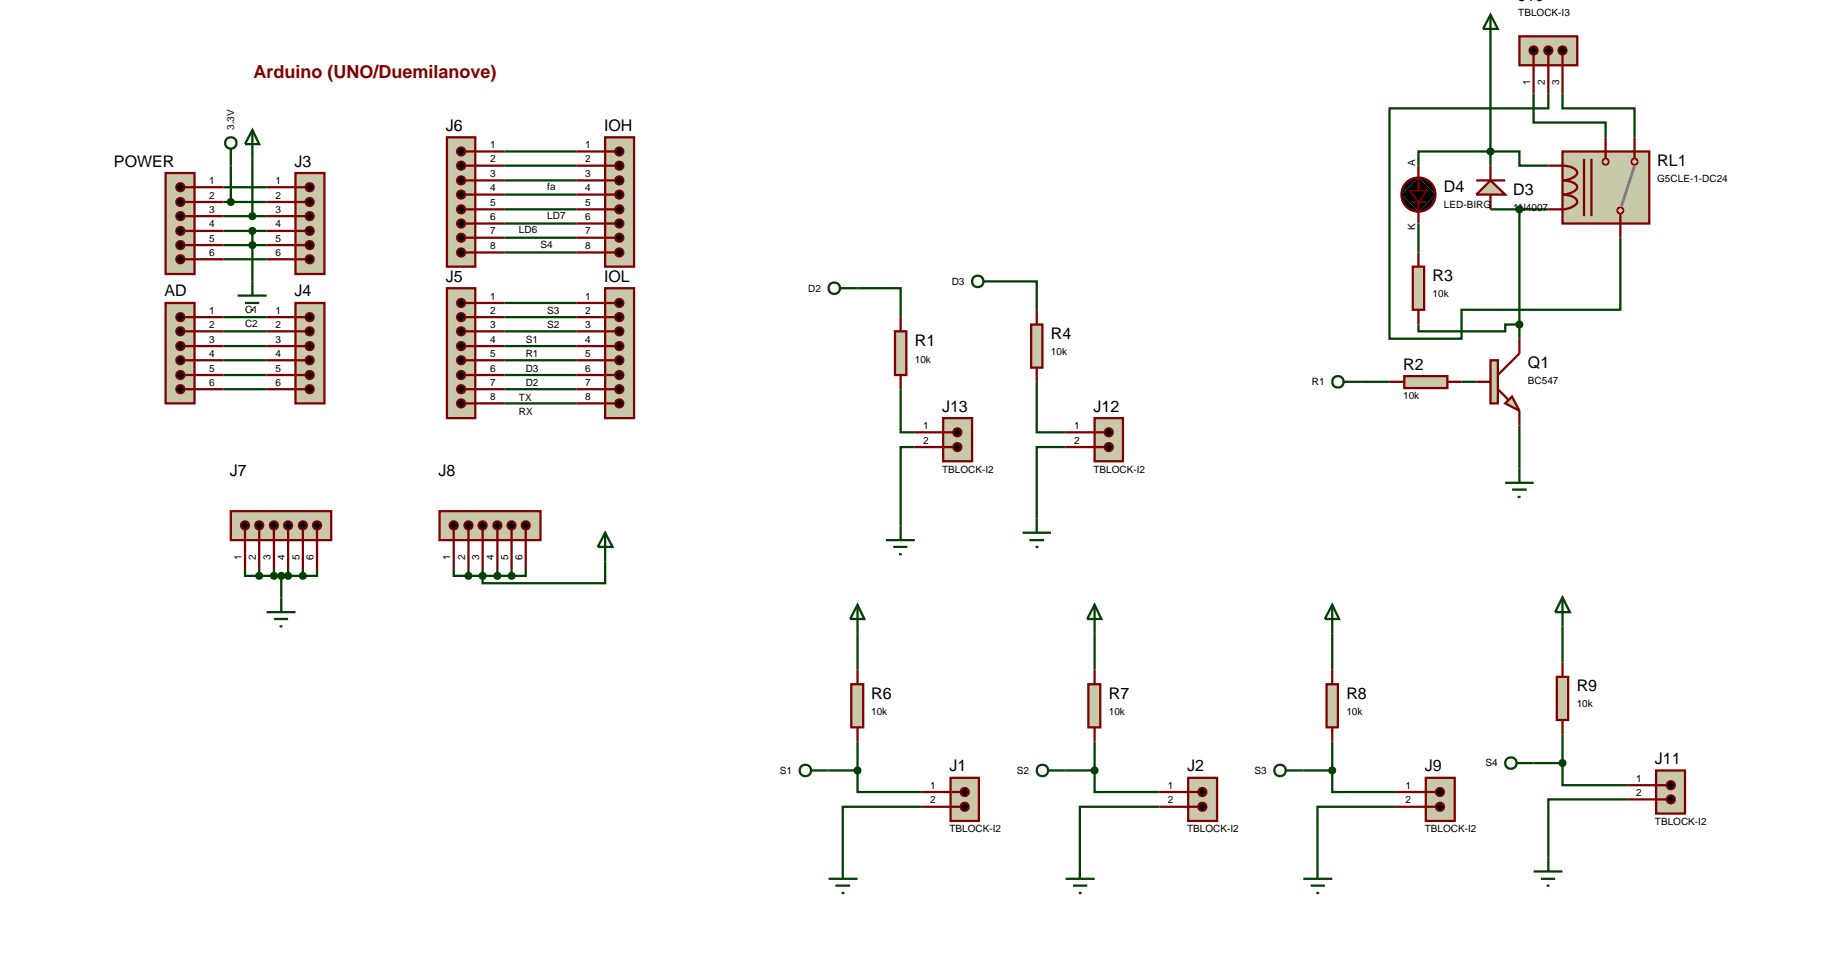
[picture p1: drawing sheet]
<svg xmlns="http://www.w3.org/2000/svg" width="324mm" height="172mm" viewBox="0 0 324 172" stroke-linecap="round" stroke-linejoin="round" font-family="sans-serif">
<g fill="none" stroke="#004000" stroke-width=".4">
<path d="M262.8 7.6v21.6M270.4 16.5v5.1h12.7v2.6M273 16.5v2.6h-28v40.6h12.7v-5.1h28v-12.7M275.5 16.5v2.6h12.7v5.1M39.4 33h7.6M39.4 35.6h7.6M39.4 38.1h7.6M40.7 29.2v6.4M44.5 28v10.1M88.9 26.7h12.7M88.9 29.2h12.7M88.9 31.8h12.7"/>
<path d="M88.9 34.3h12.7M88.9 36.9h12.7M88.9 39.4h12.7M250.1 29.2v-2.5h17.8v2.5h5.1M250.1 39.4v5.1M262.8 36.9h10.2M267.9 36.9v22.8M39.4 45.7h7.6M39.4 55.9h7.6M39.4 58.4h7.6M39.4 43.2h7.6M39.4 40.7h7.6"/>
<path d="M44.5 40.7v8.9M88.9 55.9h12.7M88.9 58.4h12.7M88.9 53.4h12.7M88.9 41.9h12.7M88.9 44.5h12.7M151.2 50.8h7.6v5.1M176.5 49.6h6.3v5M250.1 57.2v1.2h15.3v-1.2h2.5M39.4 61h7.6M39.4 63.5h7.6M39.4 66.1h7.6"/>
<path d="M39.4 68.6h7.6M88.9 61h12.7M88.9 63.5h12.7M88.9 66.1h12.7M88.9 68.6h12.7M88.9 71.1h12.7M158.8 68.6v7.6h2.5M161.3 78.8h-2.5v13.8M182.8 67.3v8.9h5.1M187.9 78.8h-5.1v12.6M240 67.3h5M257.7 67.3h2.6"/>
<path d="M267.9 75v7.6M106.7 99v3.8h-21.6v-2.5M43.2 100.3v1.2h2.5M45.7 101.5h7.7M45.7 100.3v1.2M48.3 100.3v1.2M49.6 101.5v3.8M50.8 100.3v1.2M53.4 100.3v1.2M55.9 100.3v1.2h-2.5M80 100.3v1.2h2.6M82.6 101.5h7.6"/>
<path d="M82.6 100.3v1.2M87.7 100.3v1.2M90.2 100.3v1.2M92.7 100.3v1.2h-2.5M151.2 111.7v6.3M193 111.7v6.3M234.9 111.7v6.3M275.5 110.4v6.4M146.1 135.8h5.1M151.2 135.8v3.8h11.3M151.2 130.7v5.1M187.9 135.8h5.1"/>
<path d="M193 135.8v3.8h11.4M193 130.7v5.1M229.8 135.8h5.1M234.9 135.8v3.8h11.4M234.9 130.7v5.1M270.4 134.5h5.1M275.5 134.5v3.9h11.4M275.5 129.5v5M162.5 142.2h-13.9v10.1M204.4 142.2h-14v10.1M246.3 142.2h-14v10.1M286.9 140.9h-13.9v10.2"/>
</g>
<path d="M29.2 30.5h5.1v17.8h-5.1z" fill="#c8c8aa" stroke="#800000" stroke-width=".4"/>
<path d="M32.5 33h6.9M32.5 35.6h6.9M32.5 38.1h6.9M32.5 40.7h6.9M32.5 43.2h6.9M32.5 45.7h6.9" fill="none" stroke="#800000" stroke-width=".4"/>
<g fill="#000" stroke="#800000" stroke-width=".4">
<path d="M31.3 32.5l.5-.2-.7 .7zM31.8 32.3a.68 .68 0 0 1 .7 .7zM31.8 33.7l.7-.7a.68 .68 0 0 1-.7 .7zM31.1 33l.7 .7a.68 .68 0 0 1-.7-.7z"/>
<path d="M31.3 35.1l.5-.2-.7 .7zM31.8 34.9a.68 .68 0 0 1 .7 .7zM32.5 35.6a.68 .68 0 0 1-.7 .7zM31.1 35.6l.7 .7a.68 .68 0 0 1-.7-.7z"/>
<path d="M31.3 37.6l.5-.2-.7 .7zM31.8 37.4a.68 .68 0 0 1 .7 .7zM32.5 38.1a.68 .68 0 0 1-.7 .7zM31.1 38.1l.7 .7a.68 .68 0 0 1-.7-.7z"/>
<path d="M31.3 40.2l.5-.2-.7 .7zM31.8 40a.68 .68 0 0 1 .7 .7zM32.5 40.7a.68 .68 0 0 1-.7 .7zM31.1 40.7l.7 .7a.68 .68 0 0 1-.7-.7z"/>
<path d="M31.3 42.7l.5-.2-.7 .7zM31.8 42.5a.68 .68 0 0 1 .7 .7zM32.5 43.2a.68 .68 0 0 1-.7 .7zM31.1 43.2l.7 .7a.68 .68 0 0 1-.7-.7z"/>
<path d="M31.3 45.2l.5-.2-.7 .7zM31.8 45a.68 .68 0 0 1 .7 .7zM31.8 46.4l.7-.7a.68 .68 0 0 1-.7 .7zM31.1 45.7l.7 .7a.68 .68 0 0 1-.7-.7z"/>
</g>
<path d="M31.8 32.3l.7 .7-.7 .7-.7-.7zM31.8 34.9l.7 .7-.7 .7-.7-.7zM31.1 38.1l.7-.7 .7 .7-.7 .7zM31.1 40.7l.7-.7 .7 .7-.7 .7zM31.1 43.2l.7-.7 .7 .7-.7 .7zM31.8 45l.7 .7-.7 .7-.7-.7z" fill="#000"/>
<path d="M29.2 53.4h5.1v17.7h-5.1z" fill="#c8c8aa" stroke="#800000" stroke-width=".4"/>
<path d="M32.5 55.9h6.9M32.5 58.4h6.9M32.5 61h6.9M32.5 63.5h6.9M32.5 66.1h6.9M32.5 68.6h6.9" fill="none" stroke="#800000" stroke-width=".4"/>
<g fill="#000" stroke="#800000" stroke-width=".4">
<path d="M31.3 55.4l.5-.2-.7 .7zM31.8 55.2a.68 .68 0 0 1 .7 .7zM32.5 55.9a.68 .68 0 0 1-.7 .7zM31.1 55.9l.7 .7a.68 .68 0 0 1-.7-.7z"/>
<path d="M31.3 57.9l.5-.2-.7 .7zM31.8 57.7a.68 .68 0 0 1 .7 .7zM31.8 59.1l.7-.7a.68 .68 0 0 1-.7 .7zM31.1 58.4l.7 .7a.68 .68 0 0 1-.7-.7z"/>
<path d="M31.3 60.5l.5-.2-.7 .7zM31.8 60.3a.68 .68 0 0 1 .7 .7zM32.5 61a.68 .68 0 0 1-.7 .7zM31.1 61l.7 .7a.68 .68 0 0 1-.7-.7z"/>
<path d="M31.3 63l.5-.2-.7 .7zM31.8 62.8a.68 .68 0 0 1 .7 .7zM32.5 63.5a.68 .68 0 0 1-.7 .7zM31.1 63.5l.7 .7a.68 .68 0 0 1-.7-.7z"/>
<path d="M31.3 65.6l.5-.2-.7 .7zM31.8 65.4a.68 .68 0 0 1 .7 .7zM32.5 66.1a.68 .68 0 0 1-.7 .7zM31.1 66.1l.7 .7a.68 .68 0 0 1-.7-.7z"/>
<path d="M31.3 68.1l.5-.2-.7 .7zM31.8 67.9a.68 .68 0 0 1 .7 .7zM32.5 68.6a.68 .68 0 0 1-.7 .7zM31.1 68.6l.7 .7a.68 .68 0 0 1-.7-.7z"/>
</g>
<path d="M31.1 55.9l.7-.7 .7 .7-.7 .7zM31.8 57.7l.7 .7-.7 .7-.7-.7zM31.8 60.3l.7 .7-.7 .7-.7-.7zM31.1 63.5l.7-.7 .7 .7-.7 .7zM31.1 66.1l.7-.7 .7 .7-.7 .7zM31.1 68.6l.7-.7 .7 .7-.7 .7z" fill="#000"/>
<path d="M106.7 50.8h5.1v22.9h-5.1z" fill="#c8c8aa" stroke="#800000" stroke-width=".4"/>
<path d="M101.6 53.4h6.9M101.6 55.9h6.9M101.6 58.4h6.9M101.6 61h6.9M101.6 63.5h6.9M101.6 66.1h6.9M101.6 68.6h6.9M101.6 71.1h6.9" fill="none" stroke="#800000" stroke-width=".4"/>
<g fill="#000" stroke="#800000" stroke-width=".4">
<path d="M108.7 52.9l.5-.2-.7 .7zM109.2 52.7a.68 .68 0 0 1 .7 .7zM109.9 53.4a.68 .68 0 0 1-.7 .7zM108.5 53.4l.7 .7a.68 .68 0 0 1-.7-.7z"/>
<path d="M108.7 55.4l.5-.2-.7 .7zM109.2 55.2a.68 .68 0 0 1 .7 .7zM109.2 56.6l.7-.7a.68 .68 0 0 1-.7 .7zM108.5 55.9l.7 .7a.68 .68 0 0 1-.7-.7z"/>
<path d="M108.7 57.9l.5-.2-.7 .7zM109.2 57.7a.68 .68 0 0 1 .7 .7zM109.2 59.1l.7-.7a.68 .68 0 0 1-.7 .7zM108.5 58.4l.7 .7a.68 .68 0 0 1-.7-.7z"/>
<path d="M108.7 60.5l.5-.2-.7 .7zM109.2 60.3a.68 .68 0 0 1 .7 .7zM109.2 61.7l.7-.7a.68 .68 0 0 1-.7 .7zM108.5 61l.7 .7a.68 .68 0 0 1-.7-.7z"/>
<path d="M108.7 63l.5-.2-.7 .7zM109.2 62.8a.68 .68 0 0 1 .7 .7zM109.2 64.2l.7-.7a.68 .68 0 0 1-.7 .7zM108.5 63.5l.7 .7a.68 .68 0 0 1-.7-.7z"/>
<path d="M108.7 65.6l.5-.2-.7 .7zM109.2 65.4a.68 .68 0 0 1 .7 .7zM109.9 66.1a.68 .68 0 0 1-.7 .7zM108.5 66.1l.7 .7a.68 .68 0 0 1-.7-.7z"/>
<path d="M108.7 68.1l.5-.2-.7 .7zM109.2 67.9a.68 .68 0 0 1 .7 .7zM109.2 69.3l.7-.7a.68 .68 0 0 1-.7 .7zM108.5 68.6l.7 .7a.68 .68 0 0 1-.7-.7z"/>
<path d="M108.7 70.6l.5-.2-.7 .7zM109.2 70.4a.68 .68 0 0 1 .7 .7zM109.2 71.8l.7-.7a.68 .68 0 0 1-.7 .7zM108.5 71.1l.7 .7a.68 .68 0 0 1-.7-.7z"/>
</g>
<path d="M108.5 53.4l.7-.7 .7 .7-.7 .7zM108.5 55.9l.7-.7 .7 .7-.7 .7zM109.2 57.7l.7 .7-.7 .7-.7-.7zM109.2 60.3l.7 .7-.7 .7-.7-.7zM108.5 63.5l.7-.7 .7 .7-.7 .7zM108.5 66.1l.7-.7 .7 .7-.7 .7zM108.5 68.6l.7-.7 .7 .7-.7 .7zM109.2 70.4l.7 .7-.7 .7-.7-.7z" fill="#000"/>
<path d="M106.7 24.2h5.1v22.8h-5.1z" fill="#c8c8aa" stroke="#800000" stroke-width=".4"/>
<path d="M101.6 26.7h6.9M101.6 29.2h6.9M101.6 31.8h6.9M101.6 34.3h6.9M101.6 36.9h6.9M101.6 39.4h6.9M101.6 41.9h6.9M101.6 44.5h6.9" fill="none" stroke="#800000" stroke-width=".4"/>
<g fill="#000" stroke="#800000" stroke-width=".4">
<path d="M108.7 26.2l.5-.2-.7 .7zM109.2 26a.68 .68 0 0 1 .7 .7zM109.9 26.7a.68 .68 0 0 1-.7 .7zM108.5 26.7l.7 .7a.68 .68 0 0 1-.7-.7z"/>
<path d="M108.7 28.7l.5-.2-.7 .7zM109.2 28.5a.68 .68 0 0 1 .7 .7zM109.2 29.9l.7-.7a.68 .68 0 0 1-.7 .7zM108.5 29.2l.7 .7a.68 .68 0 0 1-.7-.7z"/>
<path d="M108.7 31.3l.5-.2-.7 .7zM109.2 31.1a.68 .68 0 0 1 .7 .7zM109.2 32.5l.7-.7a.68 .68 0 0 1-.7 .7zM108.5 31.8l.7 .7a.68 .68 0 0 1-.7-.7z"/>
<path d="M108.7 33.8l.5-.2-.7 .7zM109.2 33.6a.68 .68 0 0 1 .7 .7zM109.2 35l.7-.7a.68 .68 0 0 1-.7 .7zM108.5 34.3l.7 .7a.68 .68 0 0 1-.7-.7z"/>
<path d="M108.7 36.4l.5-.2-.7 .7zM109.2 36.2a.68 .68 0 0 1 .7 .7zM109.2 37.6l.7-.7a.68 .68 0 0 1-.7 .7zM108.5 36.9l.7 .7a.68 .68 0 0 1-.7-.7z"/>
<path d="M108.7 38.9l.5-.2-.7 .7zM109.2 38.7a.68 .68 0 0 1 .7 .7zM109.9 39.4a.68 .68 0 0 1-.7 .7zM108.5 39.4l.7 .7a.68 .68 0 0 1-.7-.7z"/>
<path d="M108.7 41.4l.5-.2-.7 .7zM109.2 41.2a.68 .68 0 0 1 .7 .7zM109.2 42.6l.7-.7a.68 .68 0 0 1-.7 .7zM108.5 41.9l.7 .7a.68 .68 0 0 1-.7-.7z"/>
<path d="M108.7 44l.5-.2-.7 .7zM109.2 43.8a.68 .68 0 0 1 .7 .7zM109.2 45.2l.7-.7a.68 .68 0 0 1-.7 .7zM108.5 44.5l.7 .7a.68 .68 0 0 1-.7-.7z"/>
</g>
<path d="M108.5 26.7l.7-.7 .7 .7-.7 .7zM109.2 28.5l.7 .7-.7 .7-.7-.7zM108.5 31.8l.7-.7 .7 .7-.7 .7zM109.2 33.6l.7 .7-.7 .7-.7-.7zM109.2 36.2l.7 .7-.7 .7-.7-.7zM108.5 39.4l.7-.7 .7 .7-.7 .7zM108.5 41.9l.7-.7 .7 .7-.7 .7zM108.5 44.5l.7-.7 .7 .7-.7 .7z" fill="#000"/>
<path d="M52.1 30.5h5.1v17.8h-5.1z" fill="#c8c8aa" stroke="#800000" stroke-width=".4"/>
<path d="M47 33h6.9M47 35.6h6.9M47 38.1h6.9M47 40.7h6.9M47 43.2h6.9M47 45.7h6.9" fill="none" stroke="#800000" stroke-width=".4"/>
<g fill="#000" stroke="#800000" stroke-width=".4">
<path d="M54.1 32.5l.5-.2-.7 .7zM54.6 32.3a.68 .68 0 0 1 .7 .7zM54.6 33.7l.7-.7a.68 .68 0 0 1-.7 .7zM53.9 33l.7 .7a.68 .68 0 0 1-.7-.7z"/>
<path d="M54.1 35.1l.5-.2-.7 .7zM54.6 34.9a.68 .68 0 0 1 .7 .7zM55.3 35.6a.68 .68 0 0 1-.7 .7zM53.9 35.6l.7 .7a.68 .68 0 0 1-.7-.7z"/>
<path d="M54.1 37.6l.5-.2-.7 .7zM54.6 37.4a.68 .68 0 0 1 .7 .7zM55.3 38.1a.68 .68 0 0 1-.7 .7zM53.9 38.1l.7 .7a.68 .68 0 0 1-.7-.7z"/>
<path d="M54.1 40.2l.5-.2-.7 .7zM54.6 40a.68 .68 0 0 1 .7 .7zM55.3 40.7a.68 .68 0 0 1-.7 .7zM53.9 40.7l.7 .7a.68 .68 0 0 1-.7-.7z"/>
<path d="M54.1 42.7l.5-.2-.7 .7zM54.6 42.5a.68 .68 0 0 1 .7 .7zM55.3 43.2a.68 .68 0 0 1-.7 .7zM53.9 43.2l.7 .7a.68 .68 0 0 1-.7-.7z"/>
<path d="M54.1 45.2l.5-.2-.7 .7zM54.6 45a.68 .68 0 0 1 .7 .7zM54.6 46.4l.7-.7a.68 .68 0 0 1-.7 .7zM53.9 45.7l.7 .7a.68 .68 0 0 1-.7-.7z"/>
</g>
<path d="M54.6 32.3l.7 .7-.7 .7-.7-.7zM54.6 34.9l.7 .7-.7 .7-.7-.7zM53.9 38.1l.7-.7 .7 .7-.7 .7zM53.9 40.7l.7-.7 .7 .7-.7 .7zM53.9 43.2l.7-.7 .7 .7-.7 .7zM54.6 45l.7 .7-.7 .7-.7-.7z" fill="#000"/>
<path d="M52.1 53.4h5.1v17.7h-5.1z" fill="#c8c8aa" stroke="#800000" stroke-width=".4"/>
<path d="M47 55.9h6.9M47 58.4h6.9M47 61h6.9M47 63.5h6.9M47 66.1h6.9M47 68.6h6.9" fill="none" stroke="#800000" stroke-width=".4"/>
<g fill="#000" stroke="#800000" stroke-width=".4">
<path d="M54.1 55.4l.5-.2-.7 .7zM54.6 55.2a.68 .68 0 0 1 .7 .7zM55.3 55.9a.68 .68 0 0 1-.7 .7zM53.9 55.9l.7 .7a.68 .68 0 0 1-.7-.7z"/>
<path d="M54.1 57.9l.5-.2-.7 .7zM54.6 57.7a.68 .68 0 0 1 .7 .7zM54.6 59.1l.7-.7a.68 .68 0 0 1-.7 .7zM53.9 58.4l.7 .7a.68 .68 0 0 1-.7-.7z"/>
<path d="M54.1 60.5l.5-.2-.7 .7zM54.6 60.3a.68 .68 0 0 1 .7 .7zM55.3 61a.68 .68 0 0 1-.7 .7zM53.9 61l.7 .7a.68 .68 0 0 1-.7-.7z"/>
<path d="M54.1 63l.5-.2-.7 .7zM54.6 62.8a.68 .68 0 0 1 .7 .7zM55.3 63.5a.68 .68 0 0 1-.7 .7zM53.9 63.5l.7 .7a.68 .68 0 0 1-.7-.7z"/>
<path d="M54.1 65.6l.5-.2-.7 .7zM54.6 65.4a.68 .68 0 0 1 .7 .7zM55.3 66.1a.68 .68 0 0 1-.7 .7zM53.9 66.1l.7 .7a.68 .68 0 0 1-.7-.7z"/>
<path d="M54.1 68.1l.5-.2-.7 .7zM54.6 67.9a.68 .68 0 0 1 .7 .7zM55.3 68.6a.68 .68 0 0 1-.7 .7zM53.9 68.6l.7 .7a.68 .68 0 0 1-.7-.7z"/>
</g>
<path d="M53.9 55.9l.7-.7 .7 .7-.7 .7zM54.6 57.7l.7 .7-.7 .7-.7-.7zM54.6 60.3l.7 .7-.7 .7-.7-.7zM53.9 63.5l.7-.7 .7 .7-.7 .7zM53.9 66.1l.7-.7 .7 .7-.7 .7zM53.9 68.6l.7-.7 .7 .7-.7 .7z" fill="#000"/>
<path d="M78.8 50.8h5v22.9h-5z" fill="#c8c8aa" stroke="#800000" stroke-width=".4"/>
<path d="M82.1 53.4h6.8M82.1 55.9h6.8M82.1 58.4h6.8M82.1 61h6.8M82.1 63.5h6.8M82.1 66.1h6.8M82.1 68.6h6.8M82.1 71.1h6.8" fill="none" stroke="#800000" stroke-width=".4"/>
<g fill="#000" stroke="#800000" stroke-width=".4">
<path d="M80.8 52.9l.5-.2-.7 .7zM81.3 52.7a.68 .68 0 0 1 .7 .7zM82 53.4a.68 .68 0 0 1-.7 .7zM80.6 53.4l.7 .7a.68 .68 0 0 1-.7-.7z"/>
<path d="M80.8 55.4l.5-.2-.7 .7zM81.3 55.2a.68 .68 0 0 1 .7 .7zM82 55.9a.68 .68 0 0 1-.7 .7zM80.6 55.9l.7 .7a.68 .68 0 0 1-.7-.7z"/>
<path d="M80.8 57.9l.5-.2-.7 .7zM81.3 57.7a.68 .68 0 0 1 .7 .7zM81.3 59.1l.7-.7a.68 .68 0 0 1-.7 .7zM80.6 58.4l.7 .7a.68 .68 0 0 1-.7-.7z"/>
<path d="M80.8 60.5l.5-.2-.7 .7zM81.3 60.3a.68 .68 0 0 1 .7 .7zM82 61a.68 .68 0 0 1-.7 .7zM80.6 61l.7 .7a.68 .68 0 0 1-.7-.7z"/>
<path d="M80.8 63l.5-.2-.7 .7zM81.3 62.8a.68 .68 0 0 1 .7 .7zM82 63.5a.68 .68 0 0 1-.7 .7zM80.6 63.5l.7 .7a.68 .68 0 0 1-.7-.7z"/>
<path d="M80.8 65.6l.5-.2-.7 .7zM81.3 65.4a.68 .68 0 0 1 .7 .7zM82 66.1a.68 .68 0 0 1-.7 .7zM80.6 66.1l.7 .7a.68 .68 0 0 1-.7-.7z"/>
<path d="M80.8 68.1l.5-.2-.7 .7zM81.3 67.9a.68 .68 0 0 1 .7 .7zM82 68.6a.68 .68 0 0 1-.7 .7zM80.6 68.6l.7 .7a.68 .68 0 0 1-.7-.7z"/>
<path d="M80.8 70.6l.5-.2-.7 .7zM81.3 70.4a.68 .68 0 0 1 .7 .7zM81.3 71.8l.7-.7a.68 .68 0 0 1-.7 .7zM80.6 71.1l.7 .7a.68 .68 0 0 1-.7-.7z"/>
</g>
<path d="M80.6 53.4l.7-.7 .7 .7-.7 .7zM80.6 55.9l.7-.7 .7 .7-.7 .7zM81.3 57.7l.7 .7-.7 .7-.7-.7zM81.3 60.3l.7 .7-.7 .7-.7-.7zM80.6 63.5l.7-.7 .7 .7-.7 .7zM80.6 66.1l.7-.7 .7 .7-.7 .7zM80.6 68.6l.7-.7 .7 .7-.7 .7zM81.3 70.4l.7 .7-.7 .7-.7-.7z" fill="#000"/>
<path d="M78.8 24.2h5v22.8h-5z" fill="#c8c8aa" stroke="#800000" stroke-width=".4"/>
<path d="M82.1 26.7h6.8M82.1 29.2h6.8M82.1 31.8h6.8M82.1 34.3h6.8M82.1 36.9h6.8M82.1 39.4h6.8M82.1 41.9h6.8M82.1 44.5h6.8" fill="none" stroke="#800000" stroke-width=".4"/>
<g fill="#000" stroke="#800000" stroke-width=".4">
<path d="M80.8 26.2l.5-.2-.7 .7zM81.3 26a.68 .68 0 0 1 .7 .7zM82 26.7a.68 .68 0 0 1-.7 .7zM80.6 26.7l.7 .7a.68 .68 0 0 1-.7-.7z"/>
<path d="M80.8 28.7l.5-.2-.7 .7zM81.3 28.5a.68 .68 0 0 1 .7 .7zM82 29.2a.68 .68 0 0 1-.7 .7zM80.6 29.2l.7 .7a.68 .68 0 0 1-.7-.7z"/>
<path d="M80.8 31.3l.5-.2-.7 .7zM81.3 31.1a.68 .68 0 0 1 .7 .7zM82 31.8a.68 .68 0 0 1-.7 .7zM80.6 31.8l.7 .7a.68 .68 0 0 1-.7-.7z"/>
<path d="M80.8 33.8l.5-.2-.7 .7zM81.3 33.6a.68 .68 0 0 1 .7 .7zM82 34.3a.68 .68 0 0 1-.7 .7zM80.6 34.3l.7 .7a.68 .68 0 0 1-.7-.7z"/>
<path d="M80.8 36.4l.5-.2-.7 .7zM81.3 36.2a.68 .68 0 0 1 .7 .7zM82 36.9a.68 .68 0 0 1-.7 .7zM80.6 36.9l.7 .7a.68 .68 0 0 1-.7-.7z"/>
<path d="M80.8 38.9l.5-.2-.7 .7zM81.3 38.7a.68 .68 0 0 1 .7 .7zM82 39.4a.68 .68 0 0 1-.7 .7zM80.6 39.4l.7 .7a.68 .68 0 0 1-.7-.7z"/>
<path d="M80.8 41.4l.5-.2-.7 .7zM81.3 41.2a.68 .68 0 0 1 .7 .7zM82 41.9a.68 .68 0 0 1-.7 .7zM80.6 41.9l.7 .7a.68 .68 0 0 1-.7-.7z"/>
<path d="M80.8 44l.5-.2-.7 .7zM81.3 43.8a.68 .68 0 0 1 .7 .7zM82 44.5a.68 .68 0 0 1-.7 .7zM80.6 44.5l.7 .7a.68 .68 0 0 1-.7-.7z"/>
</g>
<path d="M80.6 26.7l.7-.7 .7 .7-.7 .7zM80.6 29.2l.7-.7 .7 .7-.7 .7zM80.6 31.8l.7-.7 .7 .7-.7 .7zM81.3 33.6l.7 .7-.7 .7-.7-.7zM81.3 36.2l.7 .7-.7 .7-.7-.7zM80.6 39.4l.7-.7 .7 .7-.7 .7zM80.6 41.9l.7-.7 .7 .7-.7 .7zM80.6 44.5l.7-.7 .7 .7-.7 .7z" fill="#000"/>
<path d="M41.9 52.1h5.1M43.2 53.4h2.5M44.2 54.6h.5M44.5 49.6v2.5" fill="none" stroke="#004000" stroke-width=".4"/>
<path d="M44.1 42.9l.4-.2-.5 .5zM44.5 42.7l.4 .2 .1 .3zM44.5 43.7l.5-.5-.1 .3zM44 43.2l.5 .5-.3-.1z" fill="#004000" stroke="#004000" stroke-width=".4"/>
<path d="M44 43.2l.5-.5 .5 .5-.5 .5z" fill="#004000"/>
<path d="M44.1 40.4l.4-.2-.5 .5zM44.5 40.2l.4 .2 .1 .3zM45 40.7l-.1 .3-.4 .2zM44 40.7l.5 .5-.4-.2z" fill="#004000" stroke="#004000" stroke-width=".4"/>
<path d="M44 40.7l.5-.5 .5 .5-.5 .5z" fill="#004000"/>
<g fill="none" stroke="#004000" stroke-width=".4">
<path d="M40.7 26.2v3"/>
<circle cx="40.7" cy="25.2" r="1.01"/>
</g>
<path d="M40.4 35.2l.3-.1-.5 .5zM40.7 35.1l.4 .2 .1 .3zM40.7 36.1l.5-.5-.1 .3zM40.2 35.6l.5 .5-.4-.2z" fill="#004000" stroke="#004000" stroke-width=".4"/>
<path d="M40.7 35.1l.5 .5-.5 .5-.5-.5z" fill="#004000"/>
<path d="M40.7 90.1h17.7v5.1h-17.7z" fill="#c8c8aa" stroke="#800000" stroke-width=".4"/>
<path d="M43.2 93.4v6.9M45.7 93.4v6.9M48.3 93.4v6.9M50.8 93.4v6.9M53.4 93.4v6.9M55.9 93.4v6.9" fill="none" stroke="#800000" stroke-width=".4"/>
<g fill="#000" stroke="#800000" stroke-width=".4">
<path d="M42.7 92.1l.5-.2-.7 .7zM43.2 91.9a.68 .68 0 0 1 .7 .7zM43.9 92.6a.68 .68 0 0 1-.7 .7zM42.5 92.6l.7 .7a.68 .68 0 0 1-.7-.7z"/>
<path d="M45.2 92.1l.5-.2-.7 .7zM45.7 91.9a.68 .68 0 0 1 .7 .7zM46.4 92.6a.68 .68 0 0 1-.7 .7zM45 92.6l.7 .7a.68 .68 0 0 1-.7-.7z"/>
<path d="M47.8 92.1l.5-.2-.7 .7zM48.3 91.9a.68 .68 0 0 1 .7 .7zM49 92.6a.68 .68 0 0 1-.7 .7zM47.6 92.6l.7 .7a.68 .68 0 0 1-.7-.7z"/>
<path d="M50.3 92.1l.5-.2-.7 .7zM50.8 91.9a.68 .68 0 0 1 .7 .7zM51.5 92.6a.68 .68 0 0 1-.7 .7zM50.1 92.6l.7 .7a.68 .68 0 0 1-.7-.7z"/>
<path d="M52.9 92.1l.5-.2-.7 .7zM53.4 91.9a.68 .68 0 0 1 .7 .7zM54.1 92.6a.68 .68 0 0 1-.7 .7zM52.7 92.6l.7 .7a.68 .68 0 0 1-.7-.7z"/>
<path d="M55.4 92.1l.5-.2-.7 .7zM55.9 91.9a.68 .68 0 0 1 .7 .7zM56.6 92.6a.68 .68 0 0 1-.7 .7zM55.2 92.6l.7 .7a.68 .68 0 0 1-.7-.7z"/>
</g>
<path d="M42.5 92.6l.7-.7 .7 .7-.7 .7zM45 92.6l.7-.7 .7 .7-.7 .7zM47.6 92.6l.7-.7 .7 .7-.7 .7zM50.8 91.9l.7 .7-.7 .7-.7-.7zM52.7 92.6l.7-.7 .7 .7-.7 .7zM55.2 92.6l.7-.7 .7 .7-.7 .7z" fill="#000"/>
<path d="M77.5 90.1h17.8v5.1h-17.8z" fill="#c8c8aa" stroke="#800000" stroke-width=".4"/>
<path d="M80 93.4v6.9M82.6 93.4v6.9M85.1 93.4v6.9M87.7 93.4v6.9M90.2 93.4v6.9M92.7 93.4v6.9" fill="none" stroke="#800000" stroke-width=".4"/>
<g fill="#000" stroke="#800000" stroke-width=".4">
<path d="M79.5 92.1l.5-.2-.7 .7zM80 91.9a.68 .68 0 0 1 .7 .7zM80.7 92.6a.68 .68 0 0 1-.7 .7zM79.3 92.6l.7 .7a.68 .68 0 0 1-.7-.7z"/>
<path d="M82.1 92.1l.5-.2-.7 .7zM82.6 91.9a.68 .68 0 0 1 .7 .7zM83.3 92.6a.68 .68 0 0 1-.7 .7zM81.9 92.6l.7 .7a.68 .68 0 0 1-.7-.7z"/>
<path d="M84.6 92.1l.5-.2-.7 .7zM85.1 91.9a.68 .68 0 0 1 .7 .7zM85.8 92.6a.68 .68 0 0 1-.7 .7zM84.4 92.6l.7 .7a.68 .68 0 0 1-.7-.7z"/>
<path d="M87.2 92.1l.5-.2-.7 .7zM87.7 91.9a.68 .68 0 0 1 .7 .7zM88.4 92.6a.68 .68 0 0 1-.7 .7zM87 92.6l.7 .7a.68 .68 0 0 1-.7-.7z"/>
<path d="M89.7 92.1l.5-.2-.7 .7zM90.2 91.9a.68 .68 0 0 1 .7 .7zM90.9 92.6a.68 .68 0 0 1-.7 .7zM89.5 92.6l.7 .7a.68 .68 0 0 1-.7-.7z"/>
<path d="M92.2 92.1l.5-.2-.7 .7zM92.7 91.9a.68 .68 0 0 1 .7 .7zM93.4 92.6a.68 .68 0 0 1-.7 .7zM92 92.6l.7 .7a.68 .68 0 0 1-.7-.7z"/>
</g>
<path d="M79.3 92.6l.7-.7 .7 .7-.7 .7zM81.9 92.6l.7-.7 .7 .7-.7 .7zM84.4 92.6l.7-.7 .7 .7-.7 .7zM87 92.6l.7-.7 .7 .7-.7 .7zM89.5 92.6l.7-.7 .7 .7-.7 .7zM92 92.6l.7-.7 .7 .7-.7 .7z" fill="#000"/>
<path d="M53.1 101.1l.3-.1-.5 .5zM53.4 101l.4 .2 .1 .3zM53.9 101.5l-.1 .3-.4 .2zM52.9 101.5l.5 .5-.4-.2z" fill="#004000" stroke="#004000" stroke-width=".4"/>
<path d="M53.4 101l.5 .5-.5 .5-.5-.5z" fill="#004000"/>
<path d="M50.5 101.1l.3-.1-.5 .5zM50.8 101l.4 .2 .1 .3zM51.3 101.5l-.1 .3-.4 .2zM50.3 101.5l.5 .5-.3-.1z" fill="#004000" stroke="#004000" stroke-width=".4"/>
<path d="M50.8 101l.5 .5-.5 .5-.5-.5z" fill="#004000"/>
<path d="M48 101.1l.3-.1-.5 .5zM48.3 101l.3 .1 .2 .4zM48.3 102l.5-.5-.2 .4zM47.8 101.5l.5 .5-.4-.2z" fill="#004000" stroke="#004000" stroke-width=".4"/>
<path d="M48.3 101l.5 .5-.5 .5-.5-.5z" fill="#004000"/>
<path d="M45.4 101.1l.3-.1-.5 .5zM45.7 101l.3 .1 .2 .4zM45.7 102l.5-.5-.2 .4zM45.2 101.5l.5 .5-.3-.1z" fill="#004000" stroke="#004000" stroke-width=".4"/>
<path d="M45.7 101l.5 .5-.5 .5-.5-.5z" fill="#004000"/>
<path d="M47 107.9h5.1M48.3 109.1h2.5M49.3 110.4h.5M49.6 105.3v2.6" fill="none" stroke="#004000" stroke-width=".4"/>
<path d="M49.3 101.1l.3-.1-.5 .5zM49.6 101l.4 .2 .1 .3zM49.6 102l.5-.5-.2 .4zM49.1 101.5l.5 .5-.3-.1z" fill="#004000" stroke="#004000" stroke-width=".4"/>
<path d="M49.6 101l.5 .5-.5 .5-.5-.5z" fill="#004000"/>
<path d="M89.9 101.1l.3-.1-.5 .5zM90.2 101l.4 .2 .1 .3zM90.7 101.5l-.2 .4-.3 .1zM89.7 101.5l.5 .5-.4-.2z" fill="#004000" stroke="#004000" stroke-width=".4"/>
<path d="M90.2 101l.5 .5-.5 .5-.5-.5z" fill="#004000"/>
<path d="M87.4 101.1l.3-.1-.5 .5zM87.7 101l.3 .1 .2 .4zM87.7 102l.5-.5-.2 .4zM87.2 101.5l.5 .5-.3-.1z" fill="#004000" stroke="#004000" stroke-width=".4"/>
<path d="M87.7 101l.5 .5-.5 .5-.5-.5z" fill="#004000"/>
<path d="M84.8 101.1l.3-.1-.5 .5zM85.1 101l.4 .2 .1 .3zM85.1 102l.5-.5-.2 .4zM84.6 101.5l.5 .5-.4-.2z" fill="#004000" stroke="#004000" stroke-width=".4"/>
<path d="M85.1 101l.5 .5-.5 .5-.5-.5z" fill="#004000"/>
<path d="M82.3 101.1l.3-.1-.5 .5zM82.6 101l.4 .2 .1 .3zM83.1 101.5l-.1 .3-.4 .2zM82.1 101.5l.5 .5-.3-.1z" fill="#004000" stroke="#004000" stroke-width=".4"/>
<path d="M82.6 101l.5 .5-.5 .5-.5-.5z" fill="#004000"/>
<path d="M247.6 66.3h7.6v2.1h-7.6z" fill="#c8c8aa" stroke="#800000" stroke-width=".4"/>
<path d="M245 67.3h2.6M255.2 67.3h2.5" fill="none" stroke="#800000" stroke-width=".4"/>
<g fill="#c8c8aa" stroke="#800000" stroke-width=".4">
<path d="M266.6 69.9l1.3 2.5-2.5-1.3z"/>
<path d="M262.8 63.5h1.3v7.6h-1.3z"/>
</g>
<path d="M267.9 59.7v2.6l-3.8 3.8M260.3 67.3h2.5M264.1 68.6l1.8 1.8M267.9 72.4v2.6" fill="none" stroke="#800000" stroke-width=".4"/>
<path d="M265.4 85.1h5M266.6 86.3h2.6M267.6 87.6h.5M267.9 82.6v2.5" fill="none" stroke="#004000" stroke-width=".4"/>
<path d="M275.5 26.7h15.3v12.7h-15.3z" fill="#c8c8aa" stroke="#800000" stroke-width=".4"/>
<path d="M288.2 29.2l-2.3 7.1" fill="none" stroke="#808080" stroke-width=".5"/>
<g fill="#c8c8aa" stroke="#800000" stroke-width=".4">
<path d="M285.4 36.7l.3-.1-.5 .5zM285.7 36.6l.3 .1 .2 .4zM285.7 37.6l.5-.5-.2 .4zM285.2 37.1l.5 .5-.4-.2z"/>
<path d="M282.8 28.1l.3-.1-.5 .5zM283.1 28l.3 .1 .2 .4zM283.1 29l.5-.5-.2 .4zM282.6 28.5l.5 .5-.4-.2z"/>
</g>
<g fill="#c8c8aa">
<path d="M285.7 36.6l.5 .5-.5 .5-.5-.5z"/>
<path d="M283.1 28l.5 .5-.5 .5-.5-.5z"/>
</g>
<path d="M275.5 29.2a3.2 3.2 0 0 1 2.5 .9 .9 .9 0 0 1-.7 1.2l-1.2 .4-.6 .1a3.4 3.4 0 0 1 2.5 .9 .9 .9 0 0 1-.7 1.2l-1.2 .3-.6 .1a3.2 3.2 0 0 1 2.5 .9 .9 .9 0 0 1-.7 1.2l-1.2 .4-.6 .1M279.3 28v10.1M280.6 28v10.1M283.1 26.7v1.3M285.7 37.6v1.8" fill="none" stroke="#800000" stroke-width=".4"/>
<path d="M287.9 28.1l.3-.1-.5 .5zM288.2 28l.4 .2 .1 .3zM288.7 28.5l-.1 .3-.4 .2zM287.7 28.5l.5 .5-.3-.1z" fill="#c8c8aa" stroke="#800000" stroke-width=".4"/>
<path d="M288.2 28l.5 .5-.5 .5-.5-.5z" fill="#c8c8aa"/>
<path d="M273 29.2h2.5M273 36.9h2.5M283.1 24.2v2.5M285.7 39.4v2.5M288.2 24.2v3.8" fill="none" stroke="#800000" stroke-width=".4"/>
<path d="M260.3 34.3l2.5-2.5 2.6 2.5z" fill="#c8c8aa" stroke="#800000" stroke-width=".4"/>
<path d="M260.3 31.8h5.1M262.8 29.2v2.6M262.8 34.3v2.6" fill="none" stroke="#800000" stroke-width=".4"/>
<path d="M267.6 36.5l.3-.1-.5 .5zM267.9 36.4l.4 .2 .1 .3zM267.9 37.4l.5-.5-.2 .4zM267.4 36.9l.5 .5-.3-.1z" fill="#004000" stroke="#004000" stroke-width=".4"/>
<path d="M267.9 36.4l.5 .5-.5 .5-.5-.5z" fill="#004000"/>
<path d="M247.7 32.4a2.97 2.97 0 0 1 2.4-1.1l-3 3 .1-.7zM250.1 31.3a2.95 2.95 0 0 1 3 3zM253.1 34.3a2.95 2.95 0 0 1-3 3zM247.1 34.3l3 3a2.95 2.95 0 0 1-3-3z" fill="#000" stroke="#800000" stroke-width=".4"/>
<path d="M247.1 34.3l3-3 3 3-3 3z" fill="#000"/>
<path d="M248.8 35.6h2.6" fill="none" stroke="#800000" stroke-width=".3"/>
<path d="M250.1 29.2v4.4M250.1 35.6v3.8" fill="none" stroke="#800000" stroke-width=".4"/>
<path d="M248.6 33.6h3l-1.5 2z" fill="#000" stroke="#800000" stroke-width=".3"/>
<path d="M249.1 47h2v7.6h-2z" fill="#c8c8aa" stroke="#800000" stroke-width=".4"/>
<path d="M250.1 44.5v2.5M250.1 54.6v2.6" fill="none" stroke="#800000" stroke-width=".4"/>
<path d="M267.5 56.9l.4-.2-.5 .5zM267.9 56.7l.3 .1 .2 .4zM268.4 57.2l-.2 .4-.3 .1zM267.4 57.2l.5 .5-.3-.1z" fill="#004000" stroke="#004000" stroke-width=".4"/>
<path d="M267.4 57.2l.5-.5 .5 .5-.5 .5z" fill="#004000"/>
<path d="M262.5 26.3l.3-.1-.5 .5zM262.8 26.2l.4 .2 .1 .3zM263.3 26.7l-.1 .3-.4 .2zM262.3 26.7l.5 .5-.3-.1z" fill="#004000" stroke="#004000" stroke-width=".4"/>
<path d="M262.3 26.7l.5-.5 .5 .5-.5 .5z" fill="#004000"/>
<g fill="none" stroke="#004000" stroke-width=".4">
<path d="M236.9 67.3h3.1"/>
<circle cx="235.9" cy="67.3" r="1.01"/>
</g>
<path d="M267.9 6.4h10.2v5.1h-10.2z" fill="#c8c8aa" stroke="#800000" stroke-width=".4"/>
<path d="M270.4 9.7v6.8M273 9.7v6.8M275.5 9.7v6.8" fill="none" stroke="#800000" stroke-width=".4"/>
<g fill="#000" stroke="#800000" stroke-width=".4">
<path d="M269.9 8.4l.5-.2-.7 .7zM270.4 8.2a.68 .68 0 0 1 .7 .7zM271.1 8.9a.68 .68 0 0 1-.7 .7zM269.7 8.9l.7 .7a.68 .68 0 0 1-.7-.7z"/>
<path d="M272.5 8.4l.5-.2-.7 .7zM273 8.2a.68 .68 0 0 1 .7 .7zM273 9.6l.7-.7a.68 .68 0 0 1-.7 .7zM272.3 8.9l.7 .7a.68 .68 0 0 1-.7-.7z"/>
<path d="M275 8.4l.5-.2-.7 .7zM275.5 8.2a.68 .68 0 0 1 .7 .7zM276.2 8.9a.68 .68 0 0 1-.7 .7zM274.8 8.9l.7 .7a.68 .68 0 0 1-.7-.7z"/>
</g>
<path d="M270.4 8.2l.7 .7-.7 .7-.7-.7zM273 8.2l.7 .7-.7 .7-.7-.7zM275.5 8.2l.7 .7-.7 .7-.7-.7z" fill="#000"/>
<path d="M44.5 22.9l1.2 2.5h-2.5zM44.5 22.9v5.1" fill="none" stroke="#004000" stroke-width=".4"/>
<path d="M44.1 37.8l.4-.2-.5 .5zM44.5 37.6l.4 .2 .1 .3zM45 38.1l-.1 .3-.4 .2zM44 38.1l.5 .5-.4-.2z" fill="#004000" stroke="#004000" stroke-width=".4"/>
<path d="M44 38.1l.5-.5 .5 .5-.5 .5z" fill="#004000"/>
<path d="M156.2 95.2h5.1M157.5 96.4h2.5M158.5 97.7h.5M158.8 92.6v2.6M180.3 93.9h5M181.5 95.2h2.6M182.6 96.4h.5M182.8 91.4v2.5" fill="none" stroke="#004000" stroke-width=".4"/>
<path d="M157.8 58.4h2v7.7h-2z" fill="#c8c8aa" stroke="#800000" stroke-width=".4"/>
<path d="M158.8 55.9v2.5M158.8 66.1v2.5" fill="none" stroke="#800000" stroke-width=".4"/>
<path d="M181.8 57.2h2v7.6h-2z" fill="#c8c8aa" stroke="#800000" stroke-width=".4"/>
<path d="M182.8 54.6v2.6M182.8 64.8v2.5" fill="none" stroke="#800000" stroke-width=".4"/>
<g fill="none" stroke="#004000" stroke-width=".4">
<path d="M148.1 50.8h3.1M173.4 49.6h3.1M106.7 93.9l1.3 2.5h-2.6zM106.7 93.9v5.1"/>
<circle cx="147.1" cy="50.8" r="1.01"/>
<circle cx="172.4" cy="49.6" r="1.01"/>
</g>
<path d="M167.6 137.1h5v7.6h-5z" fill="#c8c8aa" stroke="#800000" stroke-width=".4"/>
<path d="M162.5 139.6h6.8M162.5 142.2h6.8" fill="none" stroke="#800000" stroke-width=".4"/>
<g fill="#000" stroke="#800000" stroke-width=".4">
<path d="M169.6 139.1l.5-.2-.7 .7zM170.1 138.9a.68 .68 0 0 1 .7 .7zM170.1 140.3l.7-.7a.68 .68 0 0 1-.7 .7zM169.4 139.6l.7 .7a.68 .68 0 0 1-.7-.7z"/>
<path d="M169.6 141.7l.5-.2-.7 .7zM170.1 141.5a.68 .68 0 0 1 .7 .7zM170.1 142.9l.7-.7a.68 .68 0 0 1-.7 .7zM169.4 142.2l.7 .7a.68 .68 0 0 1-.7-.7z"/>
</g>
<path d="M169.4 139.6l.7-.7 .7 .7-.7 .7zM169.4 142.2l.7-.7 .7 .7-.7 .7z" fill="#000"/>
<path d="M150.1 120.6h2.1v7.6h-2.1z" fill="#c8c8aa" stroke="#800000" stroke-width=".4"/>
<path d="M151.2 118v2.6M151.2 128.2v2.5" fill="none" stroke="#800000" stroke-width=".4"/>
<g fill="none" stroke="#004000" stroke-width=".4">
<path d="M151.2 106.6l1.2 2.5h-2.5zM151.2 106.6v5.1M143 135.8h3.1M146.1 154.9h5.1M147.3 156.1h2.6M148.4 157.4h.5M148.6 152.3v2.6"/>
<circle cx="142" cy="135.8" r="1.01"/>
</g>
<path d="M150.9 135.4l.3-.1-.5 .5zM151.2 135.3l.3 .1 .2 .4zM151.2 136.3l.5-.5-.1 .3zM150.7 135.8l.5 .5-.4-.2z" fill="#004000" stroke="#004000" stroke-width=".4"/>
<path d="M151.2 135.3l.5 .5-.5 .5-.5-.5z" fill="#004000"/>
<path d="M209.5 137.1h5.1v7.6h-5.1z" fill="#c8c8aa" stroke="#800000" stroke-width=".4"/>
<path d="M204.4 139.6h6.9M204.4 142.2h6.9" fill="none" stroke="#800000" stroke-width=".4"/>
<g fill="#000" stroke="#800000" stroke-width=".4">
<path d="M211.5 139.1l.5-.2-.7 .7zM212 138.9a.68 .68 0 0 1 .7 .7zM212 140.3l.7-.7a.68 .68 0 0 1-.7 .7zM211.3 139.6l.7 .7a.68 .68 0 0 1-.7-.7z"/>
<path d="M211.5 141.7l.5-.2-.7 .7zM212 141.5a.68 .68 0 0 1 .7 .7zM212 142.9l.7-.7a.68 .68 0 0 1-.7 .7zM211.3 142.2l.7 .7a.68 .68 0 0 1-.7-.7z"/>
</g>
<path d="M211.3 139.6l.7-.7 .7 .7-.7 .7zM211.3 142.2l.7-.7 .7 .7-.7 .7z" fill="#000"/>
<path d="M191.9 120.6h2.1v7.6h-2.1z" fill="#c8c8aa" stroke="#800000" stroke-width=".4"/>
<path d="M193 118v2.6M193 128.2v2.5" fill="none" stroke="#800000" stroke-width=".4"/>
<g fill="none" stroke="#004000" stroke-width=".4">
<path d="M193 106.6l1.2 2.5h-2.5zM193 106.6v5.1M184.8 135.8h3.1M187.9 154.9h5.1M189.2 156.1h2.5M190.2 157.4h.5M190.4 152.3v2.6"/>
<circle cx="183.8" cy="135.8" r="1.01"/>
</g>
<path d="M192.6 135.5l.4-.2-.5 .5zM193 135.3l.3 .1 .2 .4zM193 136.3l.5-.5-.1 .3zM192.5 135.8l.5 .5-.4-.2z" fill="#004000" stroke="#004000" stroke-width=".4"/>
<path d="M192.5 135.8l.5-.5 .5 .5-.5 .5z" fill="#004000"/>
<path d="M251.4 137.1h5.1v7.6h-5.1z" fill="#c8c8aa" stroke="#800000" stroke-width=".4"/>
<path d="M246.3 139.6h6.9M246.3 142.2h6.9" fill="none" stroke="#800000" stroke-width=".4"/>
<g fill="#000" stroke="#800000" stroke-width=".4">
<path d="M253.4 139.1l.5-.2-.7 .7zM253.9 138.9a.68 .68 0 0 1 .7 .7zM253.9 140.3l.7-.7a.68 .68 0 0 1-.7 .7zM253.2 139.6l.7 .7a.68 .68 0 0 1-.7-.7z"/>
<path d="M253.4 141.7l.5-.2-.7 .7zM253.9 141.5a.68 .68 0 0 1 .7 .7zM253.9 142.9l.7-.7a.68 .68 0 0 1-.7 .7zM253.2 142.2l.7 .7a.68 .68 0 0 1-.7-.7z"/>
</g>
<path d="M253.2 139.6l.7-.7 .7 .7-.7 .7zM253.2 142.2l.7-.7 .7 .7-.7 .7z" fill="#000"/>
<path d="M233.9 120.6h2v7.6h-2z" fill="#c8c8aa" stroke="#800000" stroke-width=".4"/>
<path d="M234.9 118v2.6M234.9 128.2v2.5" fill="none" stroke="#800000" stroke-width=".4"/>
<g fill="none" stroke="#004000" stroke-width=".4">
<path d="M234.9 106.6l1.2 2.5h-2.5zM234.9 106.6v5.1M226.7 135.8h3.1M229.8 154.9h5.1M231.1 156.1h2.5M232.1 157.4h.5M232.3 152.3v2.6"/>
<circle cx="225.7" cy="135.8" r="1.01"/>
</g>
<path d="M234.5 135.5l.4-.2-.5 .5zM234.9 135.3l.3 .1 .2 .4zM234.9 136.3l.5-.5-.1 .3zM234.4 135.8l.5 .5-.4-.2z" fill="#004000" stroke="#004000" stroke-width=".4"/>
<path d="M234.9 135.3l.5 .5-.5 .5-.5-.5z" fill="#004000"/>
<path d="M292 135.8h5.1v7.6h-5.1z" fill="#c8c8aa" stroke="#800000" stroke-width=".4"/>
<path d="M286.9 138.4h6.9M286.9 140.9h6.9" fill="none" stroke="#800000" stroke-width=".4"/>
<g fill="#000" stroke="#800000" stroke-width=".4">
<path d="M294.1 137.9l.5-.2-.7 .7zM294.6 137.7a.68 .68 0 0 1 .7 .7zM294.6 139.1l.7-.7a.68 .68 0 0 1-.7 .7zM293.9 138.4l.7 .7a.68 .68 0 0 1-.7-.7z"/>
<path d="M294.1 140.4l.5-.2-.7 .7zM294.6 140.2a.68 .68 0 0 1 .7 .7zM294.6 141.6l.7-.7a.68 .68 0 0 1-.7 .7zM293.9 140.9l.7 .7a.68 .68 0 0 1-.7-.7z"/>
</g>
<path d="M293.9 138.4l.7-.7 .7 .7-.7 .7zM293.9 140.9l.7-.7 .7 .7-.7 .7z" fill="#000"/>
<path d="M274.5 119.3h2v7.6h-2z" fill="#c8c8aa" stroke="#800000" stroke-width=".4"/>
<path d="M275.5 116.8v2.5M275.5 126.9v2.6" fill="none" stroke="#800000" stroke-width=".4"/>
<g fill="none" stroke="#004000" stroke-width=".4">
<path d="M275.5 105.3l1.3 2.6h-2.6zM275.5 105.3v5.1M267.4 134.5h3M270.4 153.6h5.1M271.7 154.9h2.5M272.7 156.1h.5M273 151.1v2.5"/>
<circle cx="266.4" cy="134.5" r="1.01"/>
</g>
<path d="M275.2 134.1l.3-.1-.5 .5zM275.5 134l.4 .2 .1 .3zM276 134.5l-.1 .3-.4 .2zM275 134.5l.5 .5-.3-.1z" fill="#004000" stroke="#004000" stroke-width=".4"/>
<path d="M275.5 134l.5 .5-.5 .5-.5-.5z" fill="#004000"/>
<path d="M262.8 2.6l1.3 2.5h-2.6zM262.8 2.6v5" fill="none" stroke="#004000" stroke-width=".4"/>
<path d="M193 73.7h5v7.6h-5z" fill="#c8c8aa" stroke="#800000" stroke-width=".4"/>
<path d="M187.9 76.2h6.8M187.9 78.8h6.8" fill="none" stroke="#800000" stroke-width=".4"/>
<g fill="#000" stroke="#800000" stroke-width=".4">
<path d="M195 75.7l.5-.2-.7 .7zM195.5 75.5a.68 .68 0 0 1 .7 .7zM196.2 76.2a.68 .68 0 0 1-.7 .7zM194.8 76.2l.7 .7a.68 .68 0 0 1-.7-.7z"/>
<path d="M195 78.3l.5-.2-.7 .7zM195.5 78.1a.68 .68 0 0 1 .7 .7zM196.2 78.8a.68 .68 0 0 1-.7 .7zM194.8 78.8l.7 .7a.68 .68 0 0 1-.7-.7z"/>
</g>
<path d="M195.5 75.5l.7 .7-.7 .7-.7-.7zM195.5 78.1l.7 .7-.7 .7-.7-.7z" fill="#000"/>
<path d="M166.3 73.7h5.1v7.6h-5.1z" fill="#c8c8aa" stroke="#800000" stroke-width=".4"/>
<path d="M161.3 76.2h6.8M161.3 78.8h6.8" fill="none" stroke="#800000" stroke-width=".4"/>
<g fill="#000" stroke="#800000" stroke-width=".4">
<path d="M168.3 75.7l.5-.2-.7 .7zM168.8 75.5a.68 .68 0 0 1 .7 .7zM169.5 76.2a.68 .68 0 0 1-.7 .7zM168.1 76.2l.7 .7a.68 .68 0 0 1-.7-.7z"/>
<path d="M168.3 78.3l.5-.2-.7 .7zM168.8 78.1a.68 .68 0 0 1 .7 .7zM169.5 78.8a.68 .68 0 0 1-.7 .7zM168.1 78.8l.7 .7a.68 .68 0 0 1-.7-.7z"/>
</g>
<path d="M168.1 76.2l.7-.7 .7 .7-.7 .7zM168.8 78.1l.7 .7-.7 .7-.7-.7z" fill="#000"/>
<text font-size="3.2" fill="#800000" x="44.7" y="13.8">Arduino (UNO/Duemilanove)</text>
<g font-size="2.8">
<text x="267.7" y=".2">J10</text>
<text x="78.6" y="23.1">J6</text>
<text x="106.5" y="23.1">IOH</text>
<text x="20.1" y="29.4">POWER</text>
<text x="51.9" y="29.4">J3</text>
<text x="292.2" y="29.3">RL1</text>
<text x="254.6" y="33.9">D4</text>
<text x="266.8" y="34.4">D3</text>
<text x="29" y="52.3">AD</text>
<text x="51.9" y="52.3">J4</text>
<text x="78.6" y="49.7">J5</text>
<text x="106.5" y="49.7">IOL</text>
<text x="252.6" y="49.6">R3</text>
<text x="185.3" y="59.8">R4</text>
<text x="161.3" y="61">R1</text>
<text x="247.4" y="65.2">R2</text>
<text x="269.4" y="64.9">Q1</text>
<text x="166.1" y="72.6">J13</text>
<text x="192.8" y="72.6">J12</text>
<text x="40.5" y="83.9">J7</text>
<text x="77.3" y="83.9">J8</text>
<text x="153.6" y="123.2">R6</text>
<text x="195.5" y="123.2">R7</text>
<text x="237.4" y="123.2">R8</text>
<text x="278" y="121.9">R9</text>
<text x="167.4" y="136">J1</text>
<text x="209.3" y="136">J2</text>
<text x="251.2" y="136">J9</text>
<text x="291.8" y="134.7">J11</text>
</g>
<g font-size="1.8">
<text x="267.7" y="2.9">TBLOCK-I3</text>
<text x="269.8" y="15" transform="rotate(-90 269.8 15)">1</text>
<text x="272.4" y="15" transform="rotate(-90 272.4 15)">2</text>
<text x="274.9" y="15" transform="rotate(-90 274.9 15)">3</text>
<text x="41.3" y="22.9" transform="rotate(-90 41.3 22.9)">3.3V</text>
<text x="86.4" y="26.1">1</text>
<text x="86.4" y="28.6">2</text>
<text x="103.2" y="26.1">1</text>
<text x="103.2" y="28.6">2</text>
<text x="249.5" y="29.2" transform="rotate(-90 249.5 29.2)">A</text>
<text x="36.9" y="32.4">1</text>
<text x="36.9" y="35">2</text>
<text x="48.6" y="32.4">1</text>
<text x="48.6" y="35">2</text>
<text x="86.4" y="31.2">3</text>
<text x="86.4" y="33.7">4</text>
<text x="96.5" y="33.5">fa</text>
<text x="103.2" y="31.2">3</text>
<text x="103.2" y="33.7">4</text>
<text x="292.2" y="32.1">G5CLE-1-DC24</text>
<text x="36.9" y="37.5">3</text>
<text x="36.9" y="40.1">4</text>
<text x="48.6" y="37.5">3</text>
<text x="48.6" y="40.1">4</text>
<text x="86.4" y="36.3">5</text>
<text x="86.4" y="38.8">6</text>
<text x="86.4" y="41.3">7</text>
<text x="91.5" y="41.1">LD6</text>
<text x="96.5" y="38.6">LD7</text>
<text x="103.2" y="36.3">5</text>
<text x="103.2" y="38.8">6</text>
<text x="103.2" y="41.3">7</text>
<text x="249.5" y="40.6" transform="rotate(-90 249.5 40.6)">K</text>
<text x="254.6" y="36.7">LED-BIRG</text>
<text x="266.8" y="37.2">1N4007</text>
<text x="36.9" y="42.6">5</text>
<text x="36.9" y="45.1">6</text>
<text x="48.6" y="42.6">5</text>
<text x="48.6" y="45.1">6</text>
<text x="86.4" y="43.9">8</text>
<text x="95.3" y="43.7">S4</text>
<text x="103.2" y="43.9">8</text>
<text x="86.4" y="52.8">1</text>
<text x="103.2" y="52.8">1</text>
<text x="142.5" y="51.4">D2</text>
<text x="167.8" y="50.2">D3</text>
<text x="252.6" y="52.4">10k</text>
<text x="36.9" y="55.3">1</text>
<text x="36.9" y="57.8">2</text>
<text x="43.2" y="55.1">C1</text>
<text x="43.2" y="57.6">C2</text>
<text x="48.6" y="55.3">1</text>
<text x="48.6" y="57.8">2</text>
<text x="86.4" y="55.3">2</text>
<text x="86.4" y="57.8">3</text>
<text x="96.5" y="55.4">S3</text>
<text x="96.5" y="57.9">S2</text>
<text x="103.2" y="55.3">2</text>
<text x="103.2" y="57.8">3</text>
<text x="36.9" y="60.4">3</text>
<text x="36.9" y="62.9">4</text>
<text x="36.9" y="65.5">5</text>
<text x="48.6" y="60.4">3</text>
<text x="48.6" y="62.9">4</text>
<text x="48.6" y="65.5">5</text>
<text x="86.4" y="60.4">4</text>
<text x="86.4" y="62.9">5</text>
<text x="86.4" y="65.5">6</text>
<text x="92.7" y="60.4">S1</text>
<text x="92.7" y="63">R1</text>
<text x="92.7" y="65.5">D3</text>
<text x="103.2" y="60.4">4</text>
<text x="103.2" y="62.9">5</text>
<text x="103.2" y="65.5">6</text>
<text x="161.3" y="63.9">10k</text>
<text x="185.3" y="62.6">10k</text>
<text x="36.9" y="68">6</text>
<text x="48.6" y="68">6</text>
<text x="86.4" y="68">7</text>
<text x="86.4" y="70.5">8</text>
<text x="91.5" y="70.6">TX</text>
<text x="92.7" y="68.1">D2</text>
<text x="103.2" y="68">7</text>
<text x="103.2" y="70.5">8</text>
<text x="231.3" y="67.9">R1</text>
<text x="247.4" y="70.4">10k</text>
<text x="269.4" y="67.7">BC547</text>
<text x="91.5" y="73.1">RX</text>
<text x="162.8" y="75.6">1</text>
<text x="189.4" y="75.6">1</text>
<text x="162.8" y="78.2">2</text>
<text x="166.1" y="83.3">TBLOCK-I2</text>
<text x="189.4" y="78.2">2</text>
<text x="192.8" y="83.3">TBLOCK-I2</text>
<text x="42.6" y="98.7" transform="rotate(-90 42.6 98.7)">1</text>
<text x="45.1" y="98.7" transform="rotate(-90 45.1 98.7)">2</text>
<text x="47.7" y="98.7" transform="rotate(-90 47.7 98.7)">3</text>
<text x="50.2" y="98.7" transform="rotate(-90 50.2 98.7)">4</text>
<text x="52.8" y="98.7" transform="rotate(-90 52.8 98.7)">5</text>
<text x="55.3" y="98.7" transform="rotate(-90 55.3 98.7)">6</text>
<text x="79.4" y="98.7" transform="rotate(-90 79.4 98.7)">1</text>
<text x="82" y="98.7" transform="rotate(-90 82 98.7)">2</text>
<text x="84.5" y="98.7" transform="rotate(-90 84.5 98.7)">3</text>
<text x="87.1" y="98.7" transform="rotate(-90 87.1 98.7)">4</text>
<text x="89.6" y="98.7" transform="rotate(-90 89.6 98.7)">5</text>
<text x="92.1" y="98.7" transform="rotate(-90 92.1 98.7)">6</text>
<text x="153.6" y="126">10k</text>
<text x="195.5" y="126">10k</text>
<text x="237.4" y="126">10k</text>
<text x="278" y="124.7">10k</text>
<text x="137.5" y="136.4">S1</text>
<text x="179.3" y="136.4">S2</text>
<text x="221.2" y="136.4">S3</text>
<text x="261.9" y="135.1">S4</text>
<text x="288.5" y="137.8">1</text>
<text x="164" y="139">1</text>
<text x="164" y="141.6">2</text>
<text x="205.9" y="139">1</text>
<text x="205.9" y="141.6">2</text>
<text x="247.8" y="139">1</text>
<text x="247.8" y="141.6">2</text>
<text x="288.5" y="140.3">2</text>
<text x="167.4" y="146.7">TBLOCK-I2</text>
<text x="209.3" y="146.7">TBLOCK-I2</text>
<text x="251.2" y="146.7">TBLOCK-I2</text>
<text x="291.8" y="145.4">TBLOCK-I2</text>
</g>
</svg>
